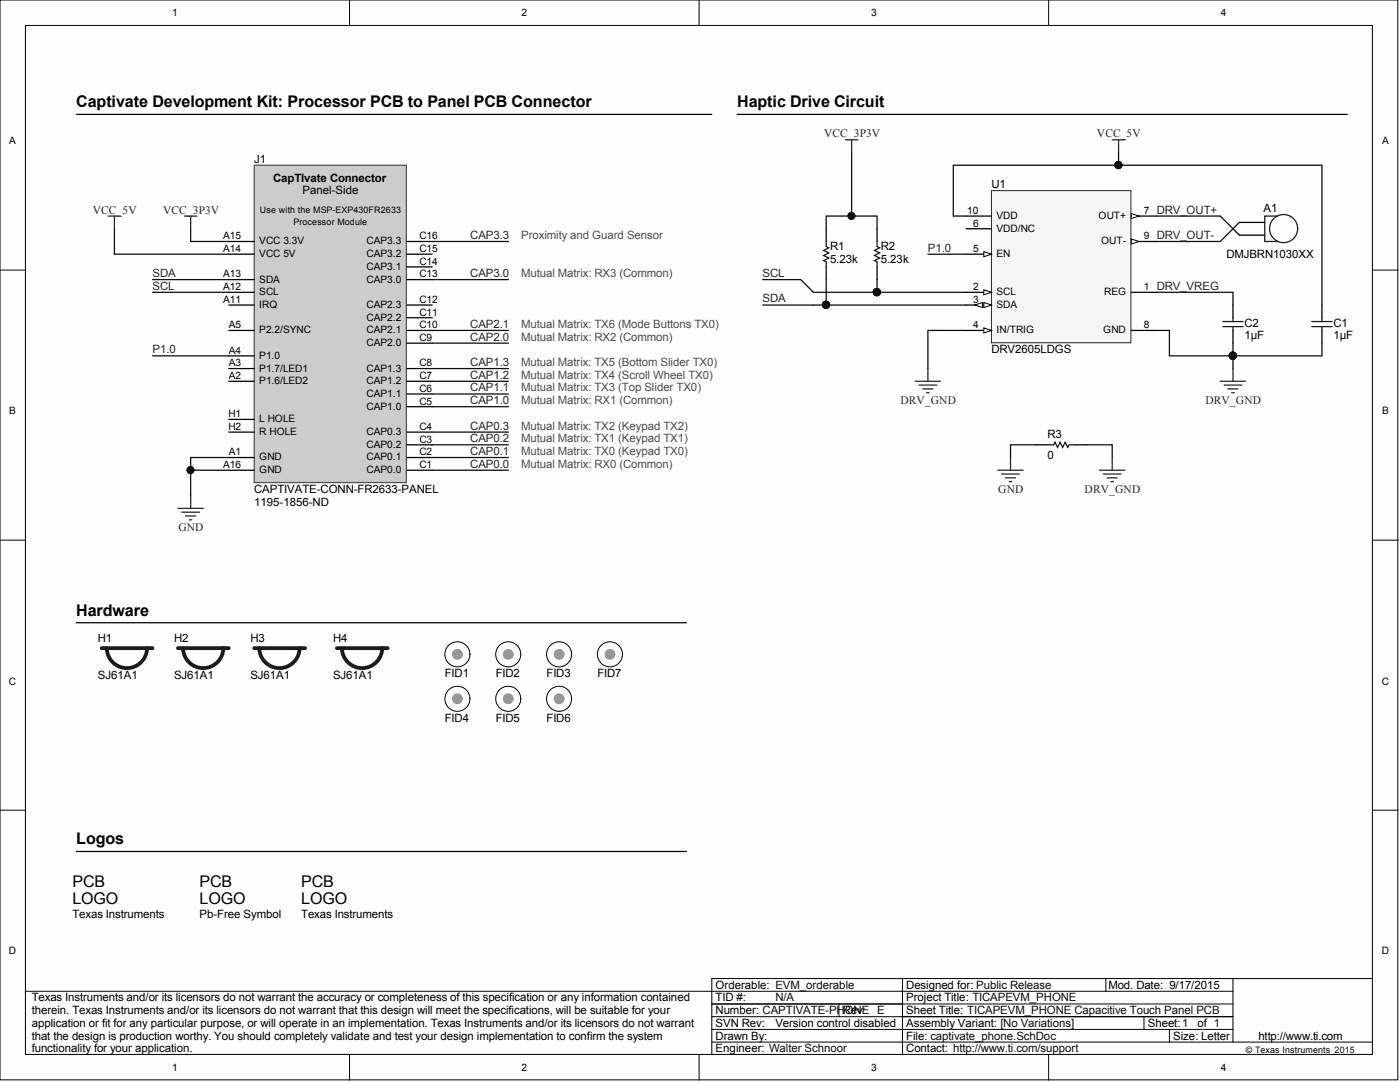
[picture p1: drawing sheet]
<svg xmlns="http://www.w3.org/2000/svg" width="279mm" height="216mm" viewBox="0 0 279 216" stroke-linecap="round" stroke-linejoin="round" font-family="sans-serif">
<g fill="#fefefe" stroke="#000" stroke-width=".2">
<path d="M0 0h279v215.5h-279z"/>
<path d="M5.1 5.1h268.8v205.3h-268.8z"/>
</g>
<g fill="none" stroke="#000" stroke-width=".2">
<path d="M69.8 0v5.1M139.5 0v5.1M209.3 0v5.1M0 53.9h5.1M274 53.9h5M0 107.8h5.1M274 107.8h5M0 161.7h5.1M274 161.7h5M5.1 197.8h241M180.1 195.3h-38v15.2M220.7 195.3v2.5"/>
<path d="M246.1 195.3v12.6M274 195.3h-93.9v15.2M69.8 210.5v5M139.5 210.5v5M142.1 202.9h104M142.1 207.9h131.9M142.1 205.4h104M142.1 200.3h104M167.4 200.3v2.6M209.3 210.5v5M228.3 202.9v2.5M233.4 205.4v2.5"/>
</g>
<path d="M15.2 22.8h126.9M147.1 22.8h121.8M164.9 45.6v2.6M164.9 53.3v2.5M175 45.6v2.6M175 53.3v2.5M246.1 60.9v2.5M246.1 65.9v2.6M263.8 60.9v2.5M263.8 65.9v2.6M15.2 124.3h121.8M15.2 169.9h121.8" fill="none" stroke="#000" stroke-width=".25"/>
<g fill="none" stroke="#0e0e0e" stroke-width=".25">
<path d="M170 30.4v12.7M223.2 30.4v2.6h-32.9v10.1h2.5M223.2 33h40.6v27.9M152.2 55.8h7.6l2.6 2.5h12.6M164.9 45.6v-2.5h10.1v2.5M164.9 55.8v5.1M175 58.3h17.8M175 55.8v2.5M185.2 50.7h7.6M230.8 58.3h15.3v2.6M230.8 43.1h12.7M230.8 48.2h12.7"/>
<path d="M152.2 60.9h40.6M187.7 65.9h5.1M263.8 68.5v2.5h-17.7"/>
</g>
<path d="M164.9 48.2v1l.5 .3-1 .5 1 .5-1 .5 1 .5-1 .5 .5 .2v1.1M175 48.2v1l.5 .3-1 .5 1 .5-1 .5 1 .5-1 .5 .5 .2v1.1M244 64.2h4.1M244 65.2h4.1M246.1 63.4v.8M246.1 65.2v.7M261.8 64.2h4.1M261.8 65.2h4.1M263.8 63.4v.8M263.8 65.2v.7" fill="none" stroke="#1c1c1c" stroke-width=".25"/>
<g fill="#0e0e0e" stroke="#0e0e0e" stroke-width=".2">
<circle cx="246" cy="71" r=".72"/>
<circle cx="169.9" cy="43.1" r=".72"/>
<circle cx="164.8" cy="60.8" r=".72"/>
<circle cx="175" cy="58.3" r=".72"/>
<circle cx="223.2" cy="32.9" r=".72"/>
</g>
<path d="M168.7 27.9h2.5M170 27.9v2.5M222 27.9h2.5M223.2 27.9v2.5" fill="none" stroke="#262626" stroke-width=".25"/>
<path d="M197.9 38h27.8v30.4h-27.8z" fill="#f5f5f5" stroke="#262626" stroke-width=".2"/>
<path d="M192.8 58.3h5.1M225.8 58.3h5" fill="none" stroke="#000" stroke-width=".25"/>
<path d="M196.3 57.8l1.6 .5-1.6 .5z" fill="#fefefe" stroke="#000" stroke-width=".2"/>
<path d="M192.8 60.9h5.1" fill="none" stroke="#000" stroke-width=".25"/>
<g fill="#fefefe" stroke="#000" stroke-width=".2">
<path d="M196.3 60.4l1.6 .5-1.6 .5z"/>
<path d="M194.6 60.9l1.5-.5v1z"/>
</g>
<path d="M192.8 65.9h5.1" fill="none" stroke="#000" stroke-width=".25"/>
<path d="M196.3 65.4l1.6 .5-1.6 .5z" fill="#fefefe" stroke="#000" stroke-width=".2"/>
<path d="M192.8 50.7h5.1" fill="none" stroke="#000" stroke-width=".25"/>
<path d="M196.3 50.2l1.6 .5-1.6 .5z" fill="#fefefe" stroke="#000" stroke-width=".2"/>
<path d="M192.8 45.6h5.1M225.8 43.1h5" fill="none" stroke="#000" stroke-width=".25"/>
<path d="M225.8 42.6l1.5 .5-1.5 .5z" fill="#fefefe" stroke="#000" stroke-width=".2"/>
<path d="M225.8 48.2h5M225.8 65.9h5" fill="none" stroke="#000" stroke-width=".25"/>
<path d="M225.8 47.7l1.5 .5-1.5 .5z" fill="#fefefe" stroke="#000" stroke-width=".2"/>
<path d="M192.8 43.1h5.1M206.7 88.8h2.6M214.4 88.8h2.5" fill="none" stroke="#000" stroke-width=".25"/>
<path d="M187.7 65.9h-2.5v7.6M230.8 65.9h2.6v5.1h12.7M246.1 68.5v5M206.7 88.8h-5v2.5M216.9 88.8h5.1v2.5" fill="none" stroke="#0e0e0e" stroke-width=".25"/>
<circle cx="246" cy="71" r=".72" fill="#0e0e0e" stroke="#0e0e0e" stroke-width=".2"/>
<g fill="none" stroke="#262626" stroke-width=".25">
<path d="M182.6 76.1h5.1M183.4 76.8h3.6M184.2 77.6h2M184.9 78.4h.5M185.2 73.5v2.6M243.5 76.1h5.1M244.3 76.8h3.5M245 77.6h2.1M245.8 78.4h.5M246.1 73.5v2.6M199.1 93.8h5.1M199.9 94.6h3.5"/>
<path d="M200.7 95.4h2M201.4 96.1h.5M201.7 91.3v2.5M219.4 93.8h5.1M220.2 94.6h3.5M220.9 95.4h2.1M221.7 96.1h.5M222 91.3v2.5"/>
</g>
<path d="M209.3 88.8h1l.2-.5 .6 1 .5-1 .5 1 .5-1 .5 1 .2-.5h1.1" fill="none" stroke="#1c1c1c" stroke-width=".25"/>
<circle cx="91.3" cy="130.6" r="2.5" fill="#fefefe" stroke="#000" stroke-width=".2"/>
<circle cx="91.3" cy="130.6" r=".98" fill="#959595" stroke="#959595" stroke-width=".2"/>
<circle cx="101.4" cy="130.6" r="2.5" fill="#fefefe" stroke="#000" stroke-width=".2"/>
<circle cx="101.4" cy="130.6" r=".98" fill="#959595" stroke="#959595" stroke-width=".2"/>
<circle cx="111.6" cy="130.6" r="2.5" fill="#fefefe" stroke="#000" stroke-width=".2"/>
<circle cx="111.6" cy="130.6" r=".98" fill="#959595" stroke="#959595" stroke-width=".2"/>
<path d="M20.3 129.3h10.1M29.3 129.3a4 4 0 0 1-4 4 4 4 0 0 1-4-4M35.5 129.3h10.2M44.6 129.3a4 4 0 0 1-4 4 4 4 0 0 1-4.1-4M50.7 129.3h10.2M59.8 129.3a4 4 0 0 1-4 4 4 4 0 0 1-4.1-4M67.2 129.3h10.2M76.3 129.3a4 4 0 0 1-4 4 4 4 0 0 1-4.1-4" fill="none" stroke="#1c1c1c" stroke-width=".76"/>
<circle cx="91.3" cy="139.4" r="2.5" fill="#fefefe" stroke="#000" stroke-width=".2"/>
<circle cx="91.3" cy="139.4" r=".98" fill="#959595" stroke="#959595" stroke-width=".2"/>
<circle cx="101.4" cy="139.4" r="2.5" fill="#fefefe" stroke="#000" stroke-width=".2"/>
<circle cx="101.4" cy="139.4" r=".98" fill="#959595" stroke="#959595" stroke-width=".2"/>
<circle cx="111.6" cy="139.4" r="2.5" fill="#fefefe" stroke="#000" stroke-width=".2"/>
<circle cx="111.6" cy="139.4" r=".98" fill="#959595" stroke="#959595" stroke-width=".2"/>
<path d="M50.7 33h30.4v63.3h-30.4z" fill="#ccc" stroke="#535353" stroke-width=".25"/>
<g fill="none" stroke="#000" stroke-width=".25">
<path d="M45.7 55.8h5M45.7 50.7h5M45.7 48.2h5M45.7 58.3h5M81.2 55.8h5M81.2 53.3h5M81.2 50.7h5M81.2 48.2h5M45.7 76.1h5M45.7 73.5h5M45.7 65.9h5M45.7 60.9h5"/>
<path d="M45.7 71h5M81.2 78.6h5M81.2 76.1h5M81.2 73.5h5M81.2 68.5h5M81.2 65.9h5M81.2 63.4h5M81.2 60.9h5M45.7 93.8h5M45.7 91.3h5M45.7 86.2h5M45.7 83.7h5"/>
<path d="M81.2 93.8h5M81.2 91.3h5M81.2 88.8h5M81.2 86.2h5M81.2 81.2h5"/>
</g>
<g fill="none" stroke="#0e0e0e" stroke-width=".25">
<path d="M22.8 45.6v5.1h22.9M30.4 55.8h15.3M30.4 58.3h15.3M38.1 45.6v2.6h7.6M86.2 55.8h15.3M86.2 48.2h15.3M30.4 71h15.3M86.2 78.6h15.3M86.2 76.1h15.3M86.2 73.5h15.3M86.2 68.5h15.3M86.2 65.9h15.3"/>
<path d="M38.1 93.8h7.6M45.7 91.3h-7.6v7.6M86.2 93.8h15.3M86.2 91.3h15.3M86.2 88.8h15.3M86.2 86.2h15.3M86.2 81.2h15.3"/>
</g>
<path d="M21.6 43.1h2.5M22.8 43.1v2.5M36.8 43.1h2.5M38.1 43.1v2.5M38.1 98.9v2.5M35.5 101.4h5.1M36.3 102.2h3.5M37 103h2.1M37.8 103.7h.5" fill="none" stroke="#262626" stroke-width=".25"/>
<circle cx="38" cy="93.8" r=".72" fill="#0e0e0e" stroke="#0e0e0e" stroke-width=".2"/>
<circle cx="121.7" cy="130.6" r="2.5" fill="#fefefe" stroke="#000" stroke-width=".2"/>
<circle cx="121.7" cy="130.6" r=".98" fill="#959595" stroke="#959595" stroke-width=".2"/>
<path d="M247.3 44.4h5.1M247.3 46.9h5.1" fill="none" stroke="#000" stroke-width=".25"/>
<g fill="none" stroke="#1c1c1c" stroke-width=".25">
<path d="M254.9 43.1h-2.5v5.1h2.5"/>
<circle cx="256.2" cy="45.6" r="2.8"/>
</g>
<path d="M243.5 43.1l3.8 3.8M247.3 44.4l-3.8 3.8" fill="none" stroke="#0e0e0e" stroke-width=".25"/>
<g font-size="3.2">
<text x="15.2" y="21.4">Captivate Development Kit: Processor PCB to Panel PCB Connector</text>
<text x="147.1" y="21.4">Haptic Drive Circuit</text>
<text x="15.2" y="122.8">Hardware</text>
<text x="15.2" y="168.5">Logos</text>
<text x="14.5" y="177.1">PCB</text>
<text x="39.8" y="177.1">PCB</text>
<text x="60.1" y="177.1">PCB</text>
<text x="14.5" y="180.4">LOGO</text>
<text x="39.8" y="180.4">LOGO</text>
<text x="60.1" y="180.4">LOGO</text>
</g>
<g font-size="2.3" fill="#262626">
<text x="164.5" y="27.4">VCC_3P3V</text>
<text x="218.9" y="27.4">VCC_5V</text>
<text x="18.5" y="42.6">VCC_5V</text>
<text x="32.6" y="42.6">VCC_3P3V</text>
<text x="93.9" y="47.7">CAP3.3</text>
<text x="185.2" y="50.2">P1.0</text>
<text x="30.4" y="55.3">SDA</text>
<text x="30.4" y="57.8">SCL</text>
<text x="93.9" y="55.3">CAP3.0</text>
<text x="152.2" y="55.3">SCL</text>
<text x="93.9" y="65.4">CAP2.1</text>
<text x="152.2" y="60.4">SDA</text>
<text x="30.4" y="70.5">P1.0</text>
<text x="93.9" y="68">CAP2.0</text>
<text x="93.9" y="75.6">CAP1.2</text>
<text x="93.9" y="73">CAP1.3</text>
<text x="93.9" y="80.6">CAP1.0</text>
<text x="93.9" y="78.1">CAP1.1</text>
<text x="179.7" y="80.6">DRV_GND</text>
<text x="240.6" y="80.6">DRV_GND</text>
<text x="93.9" y="88.3">CAP0.2</text>
<text x="93.9" y="85.7">CAP0.3</text>
<text x="93.9" y="93.3">CAP0.0</text>
<text x="93.9" y="90.8">CAP0.1</text>
<text x="199.2" y="98.4">GND</text>
<text x="216.5" y="98.4">DRV_GND</text>
<text x="35.6" y="106">GND</text>
</g>
<g font-size="2.3">
<text x="50.7" y="32.5">J1</text>
<text x="54.5" y="36.3">CapTIvate Connector</text>
<text x="60.4" y="38.8">Panel-Side</text>
<text x="197.9" y="37.5">U1</text>
<text x="252.2" y="42.4">A1</text>
<text x="165.6" y="52.5">5.23k</text>
<text x="165.6" y="50">R1</text>
<text x="175.8" y="52.5">5.23k</text>
<text x="175.8" y="50">R2</text>
<text x="244.8" y="51.5">DMJBRN1030XX</text>
<text x="248.3" y="65.2">C2</text>
<text x="266.1" y="65.2">C1</text>
<text x="197.9" y="70.5">DRV2605LDGS</text>
<text x="248.3" y="67.7">1µF</text>
<text x="266.1" y="67.7">1µF</text>
<text x="209" y="87.5">R3</text>
<text x="209" y="91.5">0</text>
<text x="50.7" y="100.9">1195-1856-ND</text>
<text x="50.7" y="98.4">CAPTIVATE-CONN-FR2633-PANEL</text>
<text x="19.5" y="128.1">H1</text>
<text x="34.8" y="128.1">H2</text>
<text x="50" y="128.1">H3</text>
<text x="66.5" y="128.1">H4</text>
<text x="19.5" y="135.4">SJ61A1</text>
<text x="34.8" y="135.4">SJ61A1</text>
<text x="50" y="135.4">SJ61A1</text>
<text x="66.5" y="135.4">SJ61A1</text>
<text x="88.8" y="135.2">FID1</text>
<text x="98.9" y="135.2">FID2</text>
<text x="109.1" y="135.2">FID3</text>
<text x="119.2" y="135.2">FID7</text>
<text x="88.8" y="144">FID4</text>
<text x="98.9" y="144">FID5</text>
<text x="109.1" y="144">FID6</text>
<text x="14.5" y="183.1">Texas Instruments</text>
<text x="39.8" y="183.1">Pb-Free Symbol</text>
<text x="60.1" y="183.1">Texas Instruments</text>
<text x="142.8" y="197.3">Orderable: EVM_orderable</text>
<text x="180.9" y="197.3">Designed for: Public Release</text>
<text x="221.2" y="197.3">Mod. Date: 9/17/2015</text>
<text x="6.3" y="199.8">Texas Instruments and/or its licensors do not warrant the accuracy or completeness of this specification or any information contained</text>
<text x="6.3" y="202.4">therein. Texas Instruments and/or its licensors do not warrant that this design will meet the specifications, will be suitable for your</text>
<text x="142.8" y="202.4">Number: CAPTIVATE-PHRev:</text>
<text x="142.8" y="199.8">TID #:</text>
<text x="180.9" y="202.4">Sheet Title: TICAPEVM_PHONE Capacitive Touch Panel PCB</text>
<text x="180.9" y="199.8">Project Title: TICAPEVM_PHONE</text>
<text x="6.3" y="204.9">application or fit for any particular purpose, or will operate in an implementation. Texas Instruments and/or its licensors do not warrant</text>
<text x="6.3" y="207.4">that the design is production worthy. You should completely validate and test your design implementation to confirm the system</text>
<text x="6.3" y="210">functionality for your application.</text>
<text x="142.8" y="207.4">Drawn By:</text>
<text x="142.8" y="210">Engineer: Walter Schnoor</text>
<text x="142.8" y="204.9">SVN Rev:</text>
<text x="154.7" y="204.9">Version control disabled</text>
<text x="180.9" y="207.4">File: captivate_phone.SchDoc</text>
<text x="180.9" y="210">Contact: http://www.ti.com/support</text>
<text x="180.9" y="204.9">Assembly Variant: [No Variations]</text>
<text x="229.1" y="204.9">Sheet:1</text>
<text x="234.1" y="207.4">Size: Letter</text>
<text x="239" y="204.9">of 1</text>
<text x="251.1" y="207.4">http://www.ti.com</text>
</g>
<g font-size="2.3" fill="#4c4c4c">
<text x="104" y="47.7">Proximity and Guard Sensor</text>
<text x="104" y="55.3">Mutual Matrix: RX3 (Common)</text>
<text x="104" y="65.4">Mutual Matrix: TX6 (Mode Buttons TX0)</text>
<text x="104" y="68">Mutual Matrix: RX2 (Common)</text>
<text x="104" y="75.6">Mutual Matrix: TX4 (Scroll Wheel TX0)</text>
<text x="104" y="73">Mutual Matrix: TX5 (Bottom Slider TX0)</text>
<text x="104" y="80.6">Mutual Matrix: RX1 (Common)</text>
<text x="104" y="78.1">Mutual Matrix: TX3 (Top Slider TX0)</text>
<text x="104" y="88.3">Mutual Matrix: TX1 (Keypad TX1)</text>
<text x="104" y="85.7">Mutual Matrix: TX2 (Keypad TX2)</text>
<text x="104" y="93.3">Mutual Matrix: RX0 (Common)</text>
<text x="104" y="90.8">Mutual Matrix: TX0 (Keypad TX0)</text>
</g>
<g font-size="2.3" fill="#0e0e0e">
<text x="154.7" y="199.8">N/A</text>
<text x="168.6" y="202.4">ONE E</text>
</g>
<g font-size="2">
<text x="34.3" y="3.2">1</text>
<text x="104.1" y="3.2">2</text>
<text x="173.9" y="3.2">3</text>
<text x="243.6" y="3.2">4</text>
<text x="1.9" y="28.8">A</text>
<text x="275.8" y="28.8">A</text>
<text x="44.6" y="47.8">A15</text>
<text x="83.7" y="47.8">C16</text>
<text x="193" y="42.7">10</text>
<text x="194.2" y="45.2">6</text>
<text x="198.9" y="46.2">VDD/NC</text>
<text x="198.9" y="43.7">VDD</text>
<text x="219.3" y="43.7">OUT+</text>
<text x="228.3" y="42.7">7 DRV_OUT+</text>
<text x="228.3" y="47.8">9 DRV_OUT-</text>
<text x="44.6" y="50.3">A14</text>
<text x="51.7" y="48.8">VCC 3.3V</text>
<text x="51.7" y="51.3">VCC 5V</text>
<text x="73.1" y="53.8">CAP3.1</text>
<text x="73.1" y="51.3">CAP3.2</text>
<text x="73.1" y="48.8">CAP3.3</text>
<text x="83.7" y="52.8">C14</text>
<text x="83.7" y="50.3">C15</text>
<text x="194.2" y="50.3">5</text>
<text x="198.9" y="51.3">EN</text>
<text x="219.8" y="48.8">OUT-</text>
<text x="44.6" y="57.9">A12</text>
<text x="44.6" y="55.4">A13</text>
<text x="51.7" y="58.9">SCL</text>
<text x="51.7" y="56.4">SDA</text>
<text x="73.1" y="56.4">CAP3.0</text>
<text x="83.7" y="55.4">C13</text>
<text x="194.2" y="57.9">2</text>
<text x="198.9" y="58.9">SCL</text>
<text x="220.4" y="58.9">REG</text>
<text x="228.3" y="57.9">1 DRV_VREG</text>
<text x="44.6" y="60.4">A11</text>
<text x="45.7" y="65.5">A5</text>
<text x="51.7" y="61.5">IRQ</text>
<text x="73.1" y="64">CAP2.2</text>
<text x="73.1" y="61.5">CAP2.3</text>
<text x="83.7" y="65.5">C10</text>
<text x="83.7" y="63">C11</text>
<text x="83.7" y="60.4">C12</text>
<text x="194.2" y="60.4">3</text>
<text x="194.2" y="65.5">4</text>
<text x="198.9" y="61.5">SDA</text>
<text x="228.3" y="65.5">8</text>
<text x="45.7" y="70.6">A4</text>
<text x="51.7" y="71.6">P1.0</text>
<text x="51.7" y="66.5">P2.2/SYNC</text>
<text x="73.1" y="69.1">CAP2.0</text>
<text x="73.1" y="66.5">CAP2.1</text>
<text x="83.7" y="68">C9</text>
<text x="198.9" y="66.5">IN/TRIG</text>
<text x="220.2" y="66.5">GND</text>
<text x="45.7" y="75.7">A2</text>
<text x="45.7" y="73.1">A3</text>
<text x="51.7" y="76.7">P1.6/LED2</text>
<text x="51.7" y="74.1">P1.7/LED1</text>
<text x="73.1" y="76.7">CAP1.2</text>
<text x="73.1" y="74.1">CAP1.3</text>
<text x="83.7" y="75.7">C7</text>
<text x="83.7" y="73.1">C8</text>
<text x="1.9" y="82.7">B</text>
<text x="45.6" y="83.3">H1</text>
<text x="73.1" y="81.7">CAP1.0</text>
<text x="73.1" y="79.2">CAP1.1</text>
<text x="83.7" y="80.7">C5</text>
<text x="83.7" y="78.2">C6</text>
<text x="275.8" y="82.7">B</text>
<text x="45.6" y="85.8">H2</text>
<text x="51.7" y="84.3">L HOLE</text>
<text x="51.7" y="86.8">R HOLE</text>
<text x="73.1" y="89.3">CAP0.2</text>
<text x="73.1" y="86.8">CAP0.3</text>
<text x="83.7" y="88.3">C3</text>
<text x="83.7" y="85.8">C4</text>
<text x="44.6" y="93.4">A16</text>
<text x="45.7" y="90.9">A1</text>
<text x="51.7" y="91.9">GND</text>
<text x="51.7" y="94.4">GND</text>
<text x="73.1" y="94.4">CAP0.0</text>
<text x="73.1" y="91.9">CAP0.1</text>
<text x="83.7" y="93.4">C1</text>
<text x="83.7" y="90.9">C2</text>
<text x="1.8" y="136.6">C</text>
<text x="275.7" y="136.6">C</text>
<text x="1.8" y="190.4">D</text>
<text x="275.7" y="190.4">D</text>
<text x="34.3" y="213.7">1</text>
<text x="104.1" y="213.7">2</text>
<text x="173.9" y="213.7">3</text>
<text x="243.6" y="213.7">4</text>
</g>
<g font-size="1.8">
<text x="51.8" y="42.4">Use with the MSP-EXP430FR2633</text>
<text x="58.6" y="45">Processor Module</text>
<text x="248.6" y="210.1">© Texas Instruments 2015</text>
</g>
</svg>
